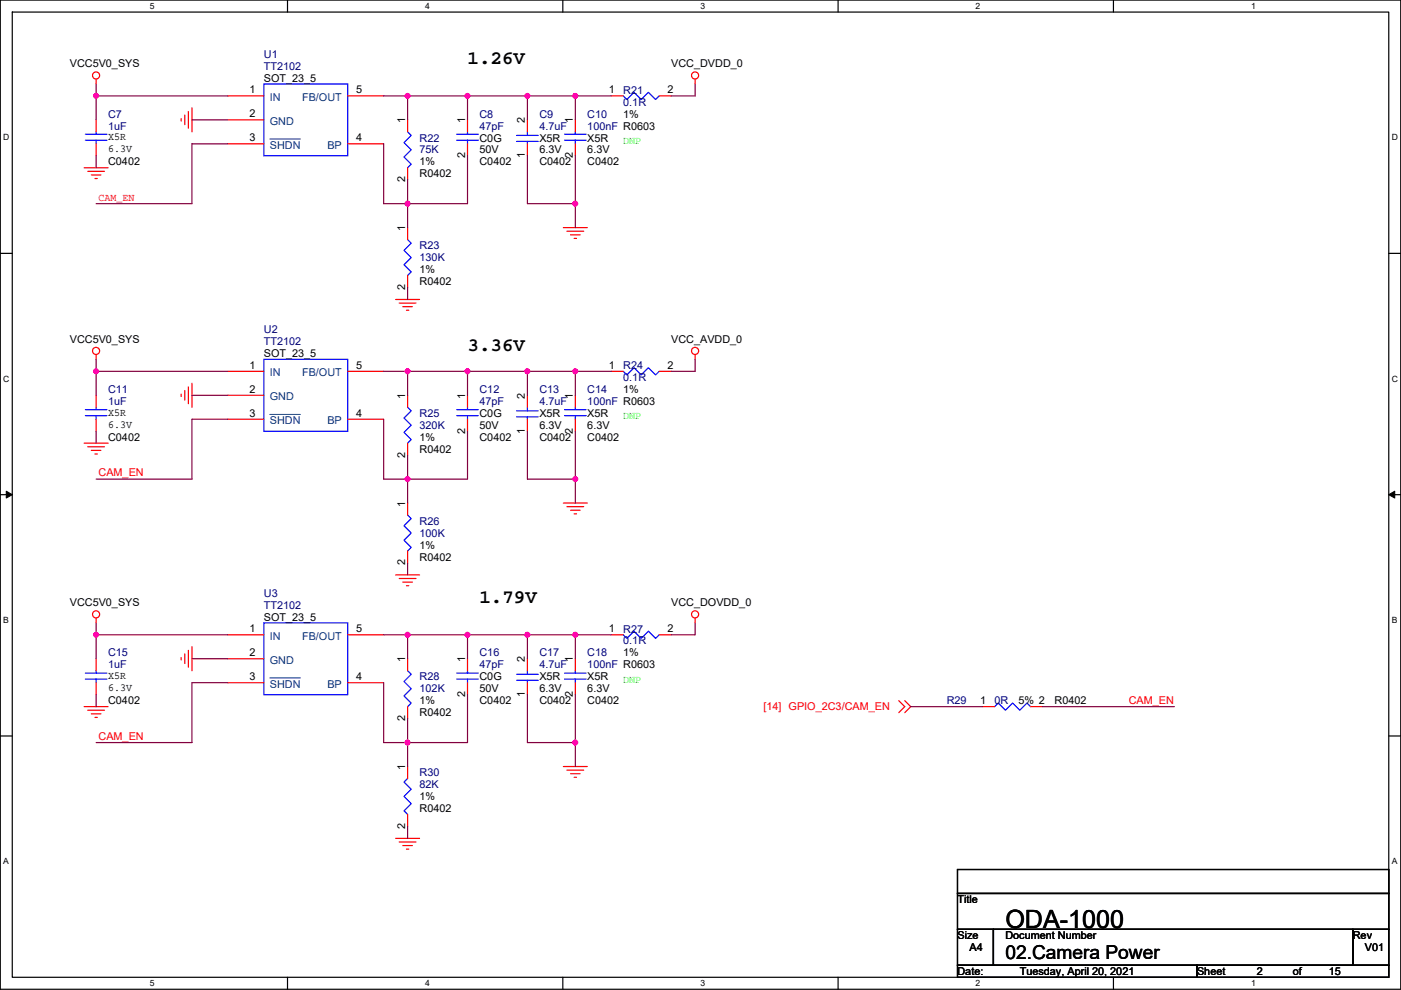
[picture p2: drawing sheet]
<svg xmlns="http://www.w3.org/2000/svg" width="297mm" height="210mm" viewBox="0 0 297 210" stroke-linecap="round" stroke-linejoin="round" font-family="sans-serif">
<path d="M.1 0h296.9v209.8h-296.9zM2.6 2.6h291.8v204.7h-291.8z" fill="none" stroke="#000" stroke-width=".25"/>
<g fill="#fff">
<path d="M31.8 .3h1v2h-1z"/>
<path d="M31.8 207.5h1v2.1h-1z"/>
</g>
<path d="M61 0v2.6M61 207.3v2.5" fill="none" stroke="#000" stroke-width=".25"/>
<g fill="#fff">
<path d="M90.1 .3h1v2h-1z"/>
<path d="M90.1 207.5h1v2.1h-1z"/>
</g>
<path d="M119.3 0v2.6M119.3 207.3v2.5" fill="none" stroke="#000" stroke-width=".25"/>
<g fill="#fff">
<path d="M148.5 .3h1v2h-1z"/>
<path d="M148.5 207.5h1v2.1h-1z"/>
</g>
<path d="M177.7 0v2.6M177.7 207.3v2.5" fill="none" stroke="#000" stroke-width=".25"/>
<g fill="#fff">
<path d="M206.9 .3h1v2h-1z"/>
<path d="M206.9 207.5h1v2.1h-1z"/>
</g>
<path d="M236.1 0v2.6M236.1 207.3v2.5" fill="none" stroke="#000" stroke-width=".25"/>
<g fill="#fff">
<path d="M265.2 .3h1v2h-1z"/>
<path d="M265.2 207.5h1v2.1h-1z"/>
<path d="M.7 28.2h1.3v2h-1.3z"/>
<path d="M295.1 28.2h1.3v2h-1.3z"/>
<path d="M.7 79.3h1.3v2.1h-1.3z"/>
<path d="M295.1 79.3h1.3v2.1h-1.3z"/>
</g>
<path d="M.1 53.7h2.5M294.4 53.7h2.6" fill="none" stroke="#000" stroke-width=".25"/>
<g fill="#fff">
<path d="M.7 130.5h1.2v2h-1.2z"/>
<path d="M295.1 130.5h1.2v2h-1.2z"/>
</g>
<path d="M.1 104.9h2.5M294.4 104.9h2.6" fill="none" stroke="#000" stroke-width=".25"/>
<path d="M1.3 104.2l1.3 .7-1.3 .7zM294.4 104.9l1.3-.7v1.4z" fill="#000" stroke="#000" stroke-width=".21"/>
<g fill="#fff">
<path d="M.7 181.7h1.2v2h-1.2z"/>
<path d="M295.1 181.7h1.2v2h-1.2z"/>
</g>
<path d="M.1 156.1h2.5M294.4 156.1h2.6M203 184.4h91.4v5.1h-91.4zM203 189.5h91.4v7.6h-91.4zM203 197.1h7.6v7.6h-7.6zM210.6 197.1h76.2v7.6h-76.2zM286.8 197.1h7.6v7.6h-7.6zM203 204.7h50.8v2.6h-50.8zM253.8 204.7h40.6v2.6h-40.6z" fill="none" stroke="#000" stroke-width=".25"/>
<g fill="none" stroke="#f00" stroke-width=".25">
<path d="M20.4 16.8v1M147.4 16.8v1M17.8 35.6h5.1M18.6 36.3h3.6M19.4 37.1h2M20.1 37.9h.5M20.4 25.4v2.6M20.4 30.5v2.5M38.4 25.2v.5M39.2 24.4v2M39.9 23.6v3.6M40.7 22.9v5.1"/>
<path d="M48.3 20.3h7.6M48.3 25.4h7.6M48.3 30.5h7.6M73.7 30.5h7.6M73.7 20.3h7.6M86.4 25.4v2.6M86.4 35.6v2.5M99.1 25.4v2.6M99.1 30.5v2.5M111.8 30.5v2.5M111.8 25.4v2.6M122 25.4v2.6"/>
<path d="M122 30.5v2.5M129.6 20.3h2.5M139.8 20.3h2.5M86.4 48.3v2.5M86.4 58.4v2.6M119.4 48.3h5.1M120.2 49h3.6M121 49.8h2M121.7 50.6h.5M20.4 75.2v1M48.3 78.8h7.6M73.7 78.8h7.6"/>
<path d="M83.9 63.5h5.1M84.6 64.3h3.6M85.4 65h2M86.2 65.8h.5M129.6 78.8h2.5M139.8 78.8h2.5M147.4 75.2v1M17.8 94h5.1M18.6 94.8h3.6M19.4 95.5h2M20.1 96.3h.5M20.4 83.8v2.6"/>
<path d="M20.4 88.9v2.6M38.4 83.6v.5M39.2 82.8v2.1M39.9 82.1v3.5M40.7 81.3v5.1M48.3 83.8h7.6M48.3 88.9h7.6M73.7 88.9h7.6M86.4 83.8v2.6M86.4 94v2.5M99.1 83.8v2.6M99.1 88.9v2.6"/>
<path d="M111.8 88.9v2.6M111.8 83.8v2.6M122 83.8v2.6M122 88.9v2.6M86.4 106.7v2.5M86.4 116.9v2.5M119.4 106.7h5.1M120.2 107.5h3.6M121 108.2h2M121.7 109h.5M20.4 131.1v1M20.4 139.7v2.6"/>
<path d="M38.4 139.5v.5M39.2 138.7v2M39.9 137.9v3.6M40.7 137.2v5.1M48.3 134.6h7.6M48.3 139.7h7.6M73.7 134.6h7.6M83.9 121.9h5.1M84.6 122.7h3.6M85.4 123.5h2M86.2 124.2h.5M86.4 139.7v2.6"/>
<path d="M99.1 139.7v2.6M111.8 139.7v2.6M122 139.7v2.6M129.6 134.6h2.5M139.8 134.6h2.5M147.4 131.1v1M17.8 149.9h5.1M18.6 150.6h3.6M19.4 151.4h2M20.1 152.2h.5M20.4 144.8v2.5M48.3 144.8h7.6"/>
<path d="M73.7 144.8h7.6M86.4 149.9v2.5M99.1 144.8v2.5M111.8 144.8v2.5M122 144.8v2.5M190.6 148.6l1.2 1.3-1.2 1.3M191.8 148.6l1.3 1.3-1.3 1.3M208.3 149.9h2.6M218.5 149.9h2.5M83.9 177.8h5.1M84.6 178.6h3.6M85.4 179.3h2"/>
<path d="M86.4 162.6v2.5M86.4 172.7v2.6M119.4 162.6h5.1M120.2 163.3h3.6M121 164.1h2M121.7 164.9h.5M86.2 180.1h.5"/>
<circle cx="20.4" cy="16" r=".76"/>
<circle cx="147.4" cy="16" r=".76"/>
<circle cx="20.4" cy="74.4" r=".76"/>
<circle cx="147.4" cy="74.4" r=".76"/>
<circle cx="20.4" cy="130.3" r=".76"/>
<circle cx="147.4" cy="130.3" r=".76"/>
</g>
<g fill="none" stroke="#00f" stroke-width=".25">
<path d="M55.9 17.8h17.8v15.2h-17.8zM18.1 29.7h4.6M18.1 28.5h4.6M20.4 28v.5M20.4 29.7v.8M86.4 28l.8 .7-1.5 1.5 1.5 1.6-1.5 1.5 1.5 1.5-.8 .8M96.8 29.7h4.6M96.8 28.5h4.6M99.1 28v.5M99.1 29.7v.8M109.5 28.7h4.6M109.5 30h4.6"/>
<path d="M111.8 30v.5M111.8 28v.7M119.7 29.7h4.6M119.7 28.5h4.6M122 28v.5M122 29.7v.8M132.1 20.3l.8 .8 1.5-1.5 1.6 1.5 1.5-1.5 1.5 1.5 .8-.8M86.4 50.8l.8 .8-1.5 1.5 1.5 1.5-1.5 1.6 1.5 1.5-.8 .7M55.9 76.2h17.8v15.3h-17.8zM132.1 78.8l.8 .7 1.5-1.5 1.6 1.5 1.5-1.5 1.5 1.5 .8-.7M18.1 88.2h4.6M18.1 86.9h4.6"/>
<path d="M20.4 86.4v.5M20.4 88.2v.7M86.4 86.4l.8 .7-1.5 1.6 1.5 1.5-1.5 1.5 1.5 1.5-.8 .8M96.8 88.2h4.6M96.8 86.9h4.6M99.1 86.4v.5M99.1 88.2v.7M109.5 87.1h4.6M109.5 88.4h4.6M111.8 88.4v.5M111.8 86.4v.7M119.7 88.2h4.6"/>
<path d="M119.7 86.9h4.6M122 86.4v.5M122 88.2v.7M86.4 109.2l.8 .8-1.5 1.5 1.5 1.6-1.5 1.5 1.5 1.5-.8 .8M55.9 132.1h17.8v15.2h-17.8zM132.1 134.6l.8 .8 1.5-1.5 1.6 1.5 1.5-1.5 1.5 1.5 .8-.8M18.1 144h4.6M18.1 142.8h4.6M20.4 142.3v.5M20.4 144v.8M86.4 142.3l.8 .7-1.5 1.5 1.5 1.6-1.5 1.5 1.5 1.5-.8 .8M96.8 144h4.6"/>
<path d="M96.8 142.8h4.6M99.1 142.3v.5M99.1 144v.8M109.5 143h4.6M109.5 144.3h4.6M111.8 144.3v.5M111.8 142.3v.7M119.7 144h4.6M119.7 142.8h4.6M122 142.3v.5M122 144v.8M210.9 149.9l.7-.8 1.6 1.5 1.5-1.5 1.5 1.5 1.5-1.5 .8 .8"/>
<path d="M86.4 165.1l-.7 .8 1.5 1.5-1.5 1.5 1.5 1.6-1.5 1.5 .7 .7"/>
</g>
<path d="M57.2 29.5h6.5M57.2 87.9h6.5M57.2 143.8h6.5" fill="none" stroke="#004080" stroke-width=".21"/>
<g fill="none" stroke="#800040" stroke-width=".25">
<path d="M20.4 17.8v2.5M147.4 17.8v2.5h-5.1M20.4 20.3v5.1M20.4 20.3h27.9M20.4 33v2.6M40.7 25.4h7.6M48.3 30.5h-7.6v12.7h-20.3M81.3 20.3h5.1M81.3 30.5v12.7h5.1M86.4 20.3v5.1M86.4 38.1v5.1M86.4 20.3h12.7"/>
<path d="M99.1 20.3v5.1M99.1 20.3h12.7M99.1 33v10.2h-12.7M111.8 20.3h10.2M111.8 20.3v5.1M111.8 33v10.2h10.2M122 20.3v5.1M122 33v10.2M122 20.3h7.6M86.4 43.2v5.1M122 43.2v5.1M20.4 76.2v2.6"/>
<path d="M20.4 78.8v5M20.4 78.8h27.9M81.3 78.8h5.1M86.4 61v2.5M86.4 78.8h12.7M86.4 78.8v5M99.1 78.8v5M99.1 78.8h12.7M111.8 78.8h10.2M111.8 78.8v5M122 78.8v5M122 78.8h7.6"/>
<path d="M147.4 76.2v2.6h-5.1M20.4 91.5v2.5M40.7 83.8h7.6M48.3 88.9h-7.6v12.7h-20.3M81.3 88.9v12.7h5.1M86.4 96.5v5.1M99.1 91.5v10.1h-12.7M111.8 91.5v10.1h10.2M122 91.5v10.1M86.4 101.6v5.1M86.4 119.4v2.5M122 101.6v5.1"/>
<path d="M20.4 132.1v2.5M20.4 134.6v5.1M20.4 134.6h27.9M40.7 139.7h7.6M81.3 134.6h5.1M86.4 134.6v5.1M86.4 134.6h12.7M99.1 134.6h12.7M99.1 134.6v5.1M111.8 134.6h10.2M111.8 134.6v5.1M122 134.6v5.1"/>
<path d="M122 134.6h7.6M147.4 132.1v2.5h-5.1M20.4 147.3v2.6M48.3 144.8h-7.6v12.7h-20.3M81.3 144.8v12.7h5.1M86.4 152.4v5.1M86.4 157.5v5.1M99.1 147.3v10.2h-12.7M111.8 147.3v10.2h10.2M122 147.3v10.2M122 157.5v5.1M193.1 149.9h15.2"/>
<path d="M221 149.9h28M86.4 175.3v2.5"/>
</g>
<g fill="#f0f" stroke="#f0f" stroke-width=".25">
<circle cx="20.4" cy="20.3" r=".5"/>
<circle cx="99.1" cy="20.3" r=".5"/>
<circle cx="86.4" cy="20.3" r=".5"/>
<circle cx="122" cy="20.3" r=".5"/>
<circle cx="111.8" cy="20.3" r=".5"/>
<circle cx="86.4" cy="43.2" r=".5"/>
<circle cx="122" cy="43.2" r=".5"/>
<circle cx="20.4" cy="78.7" r=".5"/>
<circle cx="86.4" cy="78.7" r=".5"/>
<circle cx="99.1" cy="78.7" r=".5"/>
<circle cx="111.8" cy="78.7" r=".5"/>
<circle cx="122" cy="78.7" r=".5"/>
<circle cx="86.4" cy="101.6" r=".5"/>
<circle cx="122" cy="101.6" r=".5"/>
<circle cx="20.4" cy="134.6" r=".5"/>
<circle cx="86.4" cy="134.6" r=".5"/>
<circle cx="99.1" cy="134.6" r=".5"/>
<circle cx="122" cy="134.6" r=".5"/>
<circle cx="111.8" cy="134.6" r=".5"/>
<circle cx="86.4" cy="157.5" r=".5"/>
<circle cx="122" cy="157.5" r=".5"/>
</g>
<text font-size="5.3" x="213.2" y="196.8">ODA-1000</text>
<g font-size="4.1">
<text x="99.1" y="13.6">1.26V</text>
<text x="99.1" y="74.5">3.36V</text>
<text x="101.7" y="127.9">1.79V</text>
<text x="213.2" y="203.3">02.Camera Power</text>
</g>
<g font-size="2.3">
<text x="14.8" y="14.3">VCC5V0_SYS</text>
<text x="55.9" y="17.3">SOT_23_5</text>
<text x="142.3" y="14.3">VCC_DVDD_0</text>
<text x="52.9" y="19.8">1</text>
<text x="75.5" y="19.8">5</text>
<text x="129.1" y="19.8">1</text>
<text x="141.5" y="19.8">2</text>
<text x="22.9" y="29.8">X5R</text>
<text x="52.9" y="30">3</text>
<text x="52.9" y="24.9">2</text>
<text x="75.5" y="30">4</text>
<text x="85.9" y="26.2" transform="rotate(-90 85.9 26.2)">1</text>
<text x="98.6" y="26.2" transform="rotate(-90 98.6 26.2)">1</text>
<text x="111.3" y="26.2" transform="rotate(-90 111.3 26.2)">2</text>
<text x="121.5" y="26.2" transform="rotate(-90 121.5 26.2)">1</text>
<text x="132.1" y="24.9">1%</text>
<text x="22.9" y="35.1">C0402</text>
<text x="22.9" y="32.3">6.3V</text>
<text x="89" y="35.1">1%</text>
<text x="98.6" y="33.6" transform="rotate(-90 98.6 33.6)">2</text>
<text x="101.7" y="35.1">C0402</text>
<text x="101.7" y="30">C0G</text>
<text x="101.7" y="32.6">50V</text>
<text x="111.3" y="33.6" transform="rotate(-90 111.3 33.6)">1</text>
<text x="114.4" y="35.1">C0402</text>
<text x="114.4" y="30">X5R</text>
<text x="114.4" y="32.6">6.3V</text>
<text x="121.5" y="33.6" transform="rotate(-90 121.5 33.6)">2</text>
<text x="124.5" y="35.1">C0402</text>
<text x="124.5" y="30">X5R</text>
<text x="124.5" y="32.6">6.3V</text>
<text x="85.9" y="38.7" transform="rotate(-90 85.9 38.7)">2</text>
<text x="89" y="37.6">R0402</text>
<text x="85.9" y="49" transform="rotate(-90 85.9 49)">1</text>
<text x="89" y="58">1%</text>
<text x="85.9" y="61.5" transform="rotate(-90 85.9 61.5)">2</text>
<text x="89" y="60.5">R0402</text>
<text x="14.8" y="72.7">VCC5V0_SYS</text>
<text x="55.9" y="75.7">SOT_23_5</text>
<text x="142.3" y="72.7">VCC_AVDD_0</text>
<text x="52.9" y="78.2">1</text>
<text x="52.9" y="83.3">2</text>
<text x="75.5" y="78.2">5</text>
<text x="129.1" y="78.2">1</text>
<text x="132.1" y="83.4">1%</text>
<text x="141.5" y="78.2">2</text>
<text x="22.9" y="88.2">X5R</text>
<text x="52.9" y="88.4">3</text>
<text x="75.5" y="88.4">4</text>
<text x="85.9" y="84.6" transform="rotate(-90 85.9 84.6)">1</text>
<text x="98.6" y="84.6" transform="rotate(-90 98.6 84.6)">1</text>
<text x="101.7" y="88.4">C0G</text>
<text x="111.3" y="84.6" transform="rotate(-90 111.3 84.6)">2</text>
<text x="114.4" y="88.4">X5R</text>
<text x="121.5" y="84.6" transform="rotate(-90 121.5 84.6)">1</text>
<text x="124.5" y="88.4">X5R</text>
<text x="22.9" y="93.5">C0402</text>
<text x="22.9" y="90.7">6.3V</text>
<text x="89" y="93.5">1%</text>
<text x="98.6" y="92" transform="rotate(-90 98.6 92)">2</text>
<text x="101.7" y="93.5">C0402</text>
<text x="101.7" y="91">50V</text>
<text x="111.3" y="92" transform="rotate(-90 111.3 92)">1</text>
<text x="114.4" y="93.5">C0402</text>
<text x="114.4" y="91">6.3V</text>
<text x="121.5" y="92" transform="rotate(-90 121.5 92)">2</text>
<text x="124.5" y="93.5">C0402</text>
<text x="124.5" y="91">6.3V</text>
<text x="85.9" y="97.1" transform="rotate(-90 85.9 97.1)">2</text>
<text x="89" y="96.1">R0402</text>
<text x="85.9" y="107.5" transform="rotate(-90 85.9 107.5)">1</text>
<text x="85.9" y="119.9" transform="rotate(-90 85.9 119.9)">2</text>
<text x="89" y="118.9">R0402</text>
<text x="89" y="116.4">1%</text>
<text x="14.8" y="128.6">VCC5V0_SYS</text>
<text x="55.9" y="131.6">SOT_23_5</text>
<text x="142.3" y="128.6">VCC_DOVDD_0</text>
<text x="52.9" y="134.1">1</text>
<text x="75.5" y="134.1">5</text>
<text x="129.1" y="134.1">1</text>
<text x="141.5" y="134.1">2</text>
<text x="52.9" y="139.2">2</text>
<text x="85.9" y="140.5" transform="rotate(-90 85.9 140.5)">1</text>
<text x="98.6" y="140.5" transform="rotate(-90 98.6 140.5)">1</text>
<text x="111.3" y="140.5" transform="rotate(-90 111.3 140.5)">2</text>
<text x="121.5" y="140.5" transform="rotate(-90 121.5 140.5)">1</text>
<text x="132.1" y="139.2">1%</text>
<text x="22.9" y="149.4">C0402</text>
<text x="22.9" y="146.6">6.3V</text>
<text x="22.9" y="144.1">X5R</text>
<text x="52.9" y="144.3">3</text>
<text x="75.5" y="144.3">4</text>
<text x="89" y="149.4">1%</text>
<text x="98.6" y="147.9" transform="rotate(-90 98.6 147.9)">2</text>
<text x="101.7" y="149.4">C0402</text>
<text x="101.7" y="144.3">C0G</text>
<text x="101.7" y="146.9">50V</text>
<text x="111.3" y="147.9" transform="rotate(-90 111.3 147.9)">1</text>
<text x="114.4" y="149.4">C0402</text>
<text x="114.4" y="144.3">X5R</text>
<text x="114.4" y="146.9">6.3V</text>
<text x="121.5" y="147.9" transform="rotate(-90 121.5 147.9)">2</text>
<text x="124.5" y="149.4">C0402</text>
<text x="124.5" y="144.3">X5R</text>
<text x="124.5" y="146.9">6.3V</text>
<text x="207.8" y="149.4">1</text>
<text x="216" y="149.4">5% 2</text>
<text x="223.6" y="149.4">R0402</text>
<text x="85.9" y="153" transform="rotate(-90 85.9 153)">2</text>
<text x="89" y="151.9">R0402</text>
<text x="85.9" y="163.3" transform="rotate(-90 85.9 163.3)">1</text>
<text x="89" y="172.3">R0402</text>
<text x="89" y="169.7">1%</text>
<text x="85.9" y="175.8" transform="rotate(-90 85.9 175.8)">2</text>
<text x="203" y="191.6">Title</text>
<text x="203" y="199.2">Size</text>
<text x="205.5" y="201.7">A4</text>
<text x="213.2" y="199.2">Document Number</text>
<text x="286.8" y="199.2">Rev</text>
<text x="289.4" y="201.7">V01</text>
<text x="203" y="206.8">Date:</text>
<text x="216.2" y="206.8">Tuesday, April 20, 2021</text>
<text x="253.8" y="206.8">Sheet</text>
<text x="266.5" y="206.8">2</text>
<text x="274.1" y="206.8">of</text>
<text x="281.7" y="206.8">15</text>
</g>
<g font-size="2.3" fill="#000080">
<text x="55.9" y="12.2">U1</text>
<text x="55.9" y="14.8">TT2102</text>
<text x="132.1" y="19.9">R21</text>
<text x="132.1" y="22.4">0.1R</text>
<text x="22.9" y="24.9">C7</text>
<text x="22.9" y="27.5">1uF</text>
<text x="101.7" y="24.9">C8</text>
<text x="101.7" y="27.5">47pF</text>
<text x="114.4" y="24.9">C9</text>
<text x="114.4" y="27.5">4.7uF</text>
<text x="124.5" y="24.9">C10</text>
<text x="124.5" y="27.5">100nF R0603</text>
<text x="89" y="30">R22</text>
<text x="89" y="32.6">75K</text>
<text x="89" y="52.9">R23</text>
<text x="89" y="55.4">130K</text>
<text x="55.9" y="70.7">U2</text>
<text x="55.9" y="73.2">TT2102</text>
<text x="22.9" y="83.4">C11</text>
<text x="101.7" y="83.4">C12</text>
<text x="114.4" y="83.4">C13</text>
<text x="124.5" y="83.4">C14</text>
<text x="132.1" y="78.3">R24</text>
<text x="132.1" y="80.8">0.1R</text>
<text x="22.9" y="85.9">1uF</text>
<text x="89" y="88.4">R25</text>
<text x="101.7" y="85.9">47pF</text>
<text x="114.4" y="85.9">4.7uF</text>
<text x="124.5" y="85.9">100nF R0603</text>
<text x="89" y="91">320K</text>
<text x="89" y="111.3">R26</text>
<text x="89" y="113.8">100K</text>
<text x="55.9" y="126.5">U3</text>
<text x="55.9" y="129.1">TT2102</text>
<text x="132.1" y="134.2">R27</text>
<text x="132.1" y="136.7">0.1R</text>
<text x="22.9" y="139.2">C15</text>
<text x="22.9" y="141.8">1uF</text>
<text x="101.7" y="139.2">C16</text>
<text x="101.7" y="141.8">47pF</text>
<text x="114.4" y="139.2">C17</text>
<text x="114.4" y="141.8">4.7uF</text>
<text x="124.5" y="139.2">C18</text>
<text x="124.5" y="141.8">100nF R0603</text>
<text x="89" y="144.3">R28</text>
<text x="89" y="146.9">102K</text>
<text x="200.7" y="149.4">R29</text>
<text x="210.9" y="149.4">0R</text>
<text x="89" y="164.6">R30</text>
<text x="89" y="167.2">82K</text>
</g>
<g font-size="2.3" fill="#004080">
<text x="57.2" y="21.4">IN</text>
<text x="64" y="21.4">FB/OUT</text>
<text x="57.2" y="26.5">GND</text>
<text x="57.2" y="31.5">SHDN</text>
<text x="69.4" y="31.5">BP</text>
<text x="57.2" y="79.8">IN</text>
<text x="64" y="79.8">FB/OUT</text>
<text x="57.2" y="84.9">GND</text>
<text x="57.2" y="90">SHDN</text>
<text x="69.4" y="90">BP</text>
<text x="57.2" y="135.7">IN</text>
<text x="64" y="135.7">FB/OUT</text>
<text x="57.2" y="140.8">GND</text>
<text x="57.2" y="145.8">SHDN</text>
<text x="69.4" y="145.8">BP</text>
</g>
<g font-size="2.3" fill="#0f0">
<text x="132.1" y="30.5">DNP</text>
<text x="132.1" y="89">DNP</text>
<text x="132.1" y="144.8">DNP</text>
</g>
<g font-size="2.3" fill="#f00">
<text x="20.9" y="42.6">CAM_EN</text>
<text x="20.9" y="101">CAM_EN</text>
<text x="239.3" y="149.3">CAM_EN</text>
<text x="161.9" y="150.7">[14] GPIO_2C3/CAM_EN</text>
<text x="20.9" y="156.9">CAM_EN</text>
</g>
<g font-size="1.8">
<text x="31.8" y="1.9">5</text>
<text x="90.1" y="1.9">4</text>
<text x="148.5" y="1.9">3</text>
<text x="206.9" y="1.9">2</text>
<text x="265.2" y="1.9">1</text>
<text x=".7" y="29.8">D</text>
<text x="295.1" y="29.8">D</text>
<text x=".7" y="81">C</text>
<text x="295.1" y="81">C</text>
<text x=".7" y="132.1">B</text>
<text x="295.1" y="132.1">B</text>
<text x=".7" y="183.3">A</text>
<text x="295.1" y="183.3">A</text>
<text x="31.8" y="209.2">5</text>
<text x="90.1" y="209.2">4</text>
<text x="148.5" y="209.2">3</text>
<text x="206.9" y="209.2">2</text>
<text x="265.2" y="209.2">1</text>
</g>
</svg>
